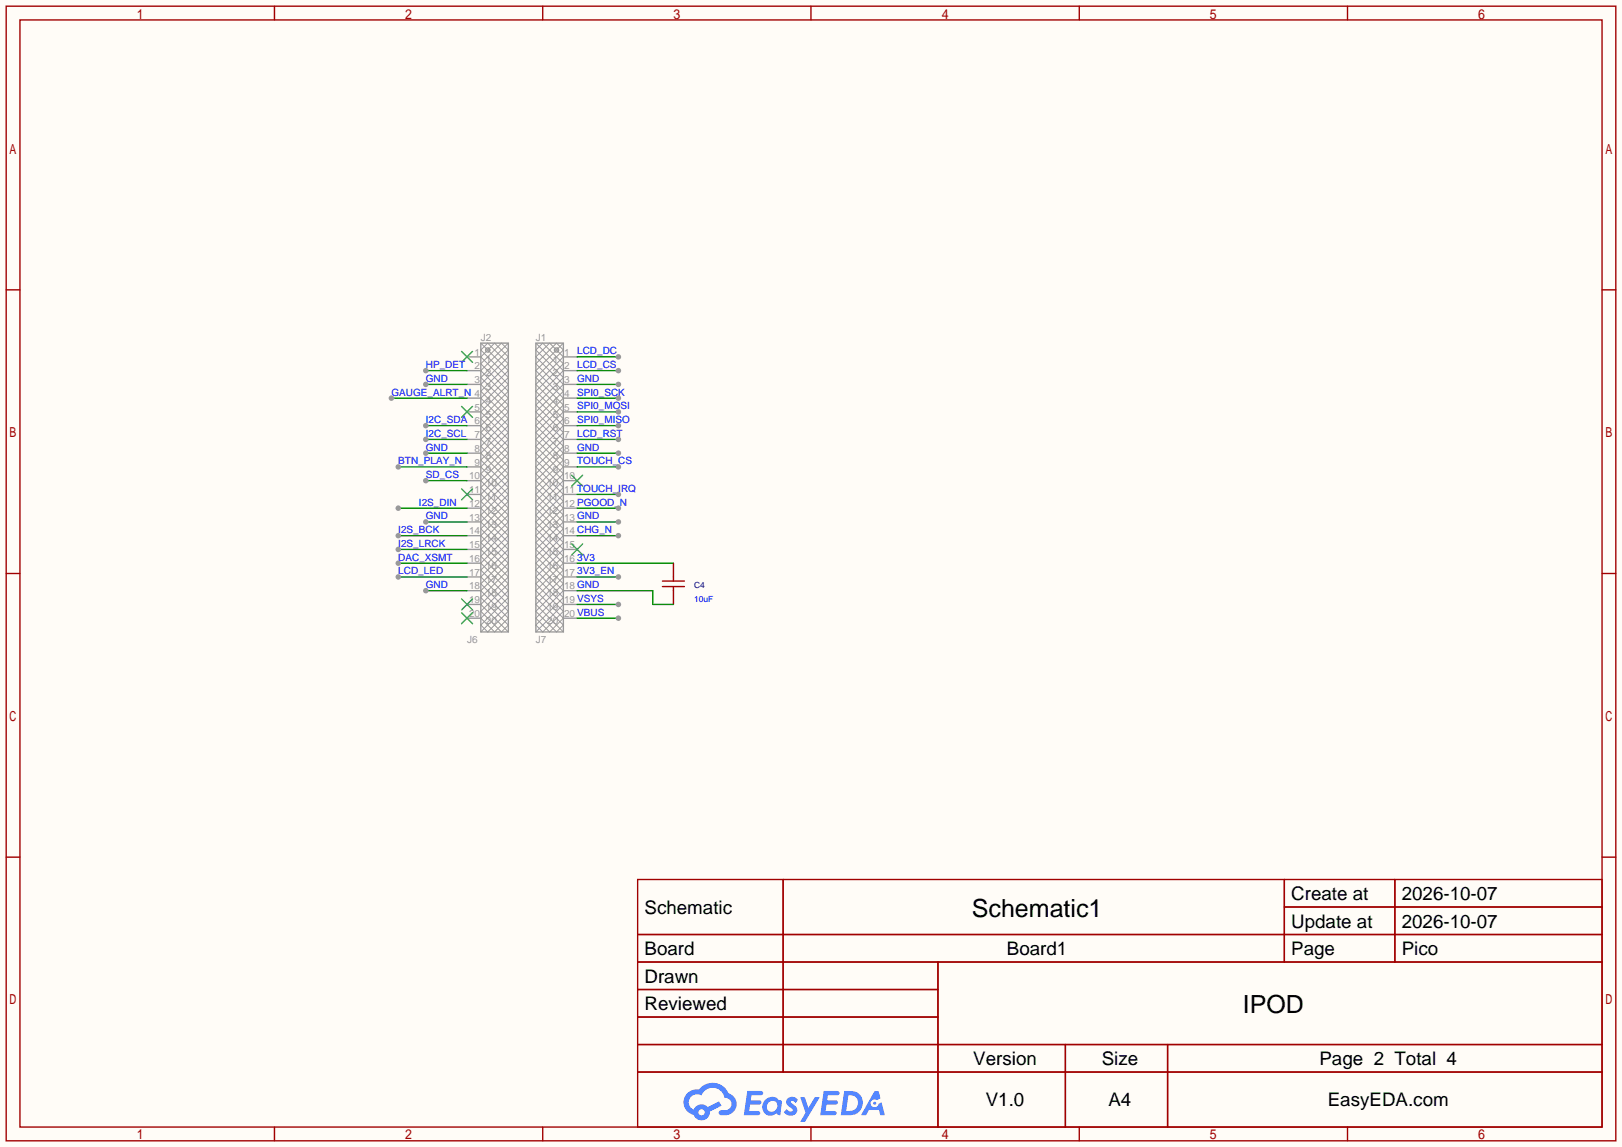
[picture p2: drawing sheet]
<svg xmlns="http://www.w3.org/2000/svg" width="299mm" height="212mm" viewBox="0 0 299 212" stroke-linecap="round" stroke-linejoin="round" font-family="sans-serif">
<path d="M0 0h299.5v211.8h-299.5z" fill="#fffcf7"/>
<g fill="none" stroke="#a10000" stroke-width=".25">
<path d="M1.1 1.1h297.2v209.6h-297.2zM3.7 3.7h292.1v204.5h-292.1zM50.7 1.1v2.6M100.2 1.1v2.6M149.7 1.1v2.6M199.3 1.1v2.6M248.8 1.1v2.6M1.1 53.5h2.6M295.8 53.5h2.5M1.1 105.9h2.6M295.8 105.9h2.5M1.1 158.3h2.6"/>
<path d="M295.8 158.3h2.5M117.7 162.4h178.1v45.8h-178.1zM117.7 172.6h178.1M117.7 177.7h178.1M144.6 162.4v35.6M173.2 177.7v30.5M237.1 162.4v15.3M237.1 167.5h58.7M257.5 162.4v15.3M117.7 182.8h55.5M117.7 192.9h178.1M117.7 187.8h55.5"/>
<path d="M117.7 198h178.1M196.7 192.9v15.3M215.6 192.9v15.3M50.7 208.2v2.5M100.2 208.2v2.5M149.7 208.2v2.5M199.3 208.2v2.5M248.8 208.2v2.5"/>
</g>
<g fill="#5487ff">
<path d="M145.5 202.8a1.3 1.3 0 0 1 1.8 .3l-.4 .6a.54 .54 0 0 0-.9-.2l.1 .2a1.58 1.58 0 0 1 1.1 1.6 1.43 1.43 0 0 1-2.5 .1l.5-.6a.64 .64 0 0 0 .5 .5 .64 .64 0 0 0 .7-.3l-.2-.2a1.6 1.6 0 0 1-1-1.6z"/>
<path d="M147.7 202.7h.9l.7 1.9 1.1-1.9h.9l-2.7 4.5h-.9l1-1.7z"/>
<path d="M138 201.5h1.6a1.31 1.31 0 0 1 1.2 .2 .4 .4 0 0 1-.3 .6h-1.8l-.1 .9h1.6a.4 .4 0 0 1 .4 .4 .4 .4 0 0 1-.4 .4h-1.7l-.2 1.2h.8a1.23 1.23 0 0 1 1.2 .2 .39 .39 0 0 1-.3 .6h-2.7z"/>
<path d="M152.1 201.5h1.6a1.32 1.32 0 0 1 1.3 .2 .39 .39 0 0 1-.4 .6h-1.7l-.2 .9h1.7a.4 .4 0 0 1 .3 .4 .4 .4 0 0 1-.4 .4h-1.7l-.2 1.2h.8a1.23 1.23 0 0 1 1.2 .2 .39 .39 0 0 1-.3 .6h-2.7z"/>
<path d="M161.5 201.5h.7l.4 1.3-.7 .4a.75 .75 0 0 0-1.1 .3 .75 .75 0 0 0 .5 1 .75 .75 0 0 0 .9-.6l.6-.3 .6 2.4h-.9l-.2-1h-1.9l-.5 1h-.9z"/>
<path d="M155.9 201.5l-.7 4.5h1.5a2.27 2.27 0 0 0 2.6-2.3 2.27 2.27 0 0 0-2.7-2.2zM156.6 202.3a1.5 1.5 0 0 1 1.8 1.5 1.5 1.5 0 0 1-1.9 1.4h-.3z"/>
<path d="M141.3 203.1a1.62 1.62 0 0 0-.4 2.1 1.62 1.62 0 0 0 2 .7l.4-.3 .3 .3 .5 .1 .3-2.5-.2-.3h-.4a1.58 1.58 0 0 0-2.5-.1zM141.9 203.6a.99 .99 0 0 1 1.6 .3 .99 .99 0 0 1-.9 1.4 .94 .94 0 0 1-1-.5 .94 .94 0 0 1 .3-1.2z"/>
<path d="M126.9 201.9a2.37 2.37 0 0 0 1.2 4 1.54 1.54 0 0 0 1.7 1 1.54 1.54 0 0 0 1.3-1.6l2.1-1.1-.5-.8-2 1.1a1.57 1.57 0 0 0-2.6 .4 1.5 1.5 0 0 1-.8-2.1 1.5 1.5 0 0 1 2.2-.5 2.23 2.23 0 0 1 2.3-1.4 2.23 2.23 0 0 1 2 1.8 1.16 1.16 0 0 1 1.2 1.1 1.16 1.16 0 0 1-1 1.3h-.7a.47 .47 0 0 0-.6 .3 .47 .47 0 0 0 .4 .6 2.23 2.23 0 0 0 2.3-.7 2.23 2.23 0 0 0 .4-2.3 2.16 2.16 0 0 0-1.3-1.1 3.2 3.2 0 0 0-5.4-.7l-1.2 .1zM129 205.4a.58 .58 0 0 1 1.1 0 .58 .58 0 0 1-1.1 0z"/>
<circle cx="161.5" cy="203.8" r=".28"/>
</g>
<path d="M88.8 64.6l5.1 5.1-5.1 5.1 5.1 5.1-5.1 5.1 5.1 5-5.1 5.1 5.1 5.1-5.1 5.1 5.1 5.1-5.1 5 1.2 1.3 3.9-3.8-5.1-5.1 5.1-5.1-5.1-5 5.1-5.1-5.1-5.1 5.1-5.1-5.1-5.1 5.1-5-5.1-5.1 3.8-3.8 1.3 1.2-5.1 5.1 5.1 5.1-5.1 5.1 5.1 5.1-5.1 5 5.1 5.1-5.1 5.1 5.1 5.1-5.1 5.1 5.1 5-1.3 1.3-3.8-3.8 5.1-5.1-5.1-5.1 5.1-5-5.1-5.1 5.1-5.1-5.1-5.1 5.1-5.1-5.1-5 5.1-5.1-3.9-3.8zM88.8 63.4l5.1 5.1-5.1 5 5.1 5.1-5.1 5.1 5.1 5.1-5.1 5.1 5.1 5-5.1 5.1 5.1 5.1-5.1 5.1 2.5 2.5 2.6-2.5-5.1-5.1 5.1-5.1-5.1-5.1 5.1-5-5.1-5.1 5.1-5.1-5.1-5.1 5.1-5.1-5.1-5 5.1-5.1M90.2 64.3l.2 .2M90.4 64.8l-.2 .2M98.9 63.4l5.1 5.1-5.1 5 5.1 5.1-5.1 5.1 5.1 5.1-5.1 5.1 5.1 5-5.1 5.1 5.1 5.1-5.1 5.1 2.6 2.5 2.5-2.5-5.1-5.1 5.1-5.1-5.1-5.1 5.1-5-5.1-5.1 5.1-5.1-5.1-5.1 5.1-5.1-5.1-5 5.1-5.1M100.2 63.4l-1.3 1.2 5.1 5.1-5.1 5.1 5.1 5.1-5.1 5.1 5.1 5-5.1 5.1 5.1 5.1-5.1 5.1 5.1 5.1-5.1 5 1.3 1.3 3.8-3.8-5.1-5.1 5.1-5.1-5.1-5 5.1-5.1-5.1-5.1 5.1-5.1-5.1-5.1 5.1-5-5.1-5.1 3.8-3.8 1.3 1.2-5.1 5.1 5.1 5.1-5.1 5.1 5.1 5.1-5.1 5 5.1 5.1-5.1 5.1 5.1 5.1-5.1 5.1 5.1 5-1.3 1.3-3.8-3.8 5.1-5.1-5.1-5.1 5.1-5-5.1-5.1 5.1-5.1-5.1-5.1 5.1-5.1-5.1-5 5.1-5.1zM102.9 64.3l.2 .2M103.1 64.8l-.2 .2M88.8 116.7l5.1-5.1-5.1-5 5.1-5.1-5.1-5.1 5.1-5.1-5.1-5.1 5.1-5-5.1-5.1 5.1-5.1-5.1-5.1 2.5-2.5 2.6 2.5-5.1 5.1 5.1 5.1-5.1 5.1 5.1 5-5.1 5.1 5.1 5.1-5.1 5.1 5.1 5.1-5.1 5 5.1 5.1M98.9 116.7l5.1-5.1-5.1-5 5.1-5.1-5.1-5.1 5.1-5.1-5.1-5.1 5.1-5-5.1-5.1 5.1-5.1-5.1-5.1 2.6-2.5 2.5 2.5-5.1 5.1 5.1 5.1-5.1 5.1 5.1 5-5.1 5.1 5.1 5.1-5.1 5.1 5.1 5.1-5.1 5 5.1 5.1" fill="none" stroke="#999" stroke-width=".18"/>
<g fill="none" stroke="#999" stroke-width=".25">
<path d="M86.2 65.9h2.6M86.2 68.5h2.6M86.2 71h2.6M86.2 73.5h2.6M86.2 76.1h2.6M86.2 78.6h2.6M88.8 63.4h5.1v53.3h-5.1zM98.9 63.4h5.1v53.3h-5.1zM104 65.9h2.6M104 68.5h2.6M104 71h2.6M104 73.5h2.6"/>
<path d="M104 76.1h2.6M104 78.6h2.6M86.2 81.2h2.6M86.2 83.7h2.6M86.2 86.2h2.6M86.2 88.8h2.6M86.2 91.3h2.6M86.2 93.9h2.6M86.2 96.4h2.6M86.2 98.9h2.6M104 81.2h2.6M104 83.7h2.6"/>
<path d="M104 86.2h2.6M104 88.8h2.6M104 91.3h2.6M104 93.9h2.6M104 96.4h2.6M104 98.9h2.6M86.2 101.5h2.6M86.2 104h2.6M86.2 106.6h2.6M86.2 109.1h2.6M86.2 111.6h2.6M86.2 114.2h2.6"/>
<path d="M104 101.5h2.6M104 104h2.6M104 106.6h2.6M104 109.1h2.6M104 111.6h2.6M104 114.2h2.6"/>
<circle cx="90" cy="64.6" r=".38"/>
<circle cx="102.7" cy="64.6" r=".38"/>
</g>
<g fill="none" stroke="#3c3" stroke-width=".25">
<path d="M85.2 64.9l2 2M85.2 75.1l2 2M87.2 64.9l-2 2M87.2 75.1l-2 2M85.2 90.3l2 2M87.2 90.3l-2 2M105.5 87.8l2.1 2M107.6 87.8l-2.1 2M85.2 110.6l2 2M85.2 113.2l2 2M87.2 110.6l-2 2M87.2 113.2l-2 2"/>
<path d="M105.5 100.5l2.1 2M107.6 100.5l-2.1 2"/>
</g>
<path d="M78.6 68.5h7.6" fill="none" stroke="#008700" stroke-width=".25"/>
<circle cx="78.6" cy="68.5" r=".51" fill="#999"/>
<path d="M78.6 71h7.6" fill="none" stroke="#008700" stroke-width=".25"/>
<circle cx="78.6" cy="71" r=".51" fill="#999"/>
<path d="M72.3 73.5h13.9" fill="none" stroke="#008700" stroke-width=".25"/>
<circle cx="72.3" cy="73.5" r=".51" fill="#999"/>
<path d="M78.6 78.6h7.6" fill="none" stroke="#008700" stroke-width=".25"/>
<circle cx="78.6" cy="78.6" r=".51" fill="#999"/>
<path d="M78.6 81.2h7.6" fill="none" stroke="#008700" stroke-width=".25"/>
<circle cx="78.6" cy="81.2" r=".51" fill="#999"/>
<path d="M78.6 83.7h7.6" fill="none" stroke="#008700" stroke-width=".25"/>
<circle cx="78.6" cy="83.7" r=".51" fill="#999"/>
<path d="M73.5 86.2h12.7" fill="none" stroke="#008700" stroke-width=".25"/>
<circle cx="73.5" cy="86.2" r=".51" fill="#999"/>
<path d="M78.6 88.8h7.6" fill="none" stroke="#008700" stroke-width=".25"/>
<circle cx="78.6" cy="88.8" r=".51" fill="#999"/>
<path d="M73.5 93.9h12.7" fill="none" stroke="#008700" stroke-width=".25"/>
<circle cx="73.5" cy="93.9" r=".51" fill="#999"/>
<path d="M78.6 96.4h7.6" fill="none" stroke="#008700" stroke-width=".25"/>
<circle cx="78.6" cy="96.4" r=".51" fill="#999"/>
<path d="M73.5 98.9h12.7" fill="none" stroke="#008700" stroke-width=".25"/>
<circle cx="73.5" cy="98.9" r=".51" fill="#999"/>
<path d="M73.5 101.5h12.7" fill="none" stroke="#008700" stroke-width=".25"/>
<circle cx="73.5" cy="101.5" r=".51" fill="#999"/>
<path d="M73.5 104h12.7" fill="none" stroke="#008700" stroke-width=".25"/>
<circle cx="73.5" cy="104" r=".51" fill="#999"/>
<path d="M73.5 106.6h12.7" fill="none" stroke="#008700" stroke-width=".25"/>
<circle cx="73.5" cy="106.6" r=".51" fill="#999"/>
<path d="M78.6 109.1h7.6" fill="none" stroke="#008700" stroke-width=".25"/>
<circle cx="78.6" cy="109.1" r=".51" fill="#999"/>
<path d="M106.6 65.9h7.6" fill="none" stroke="#008700" stroke-width=".25"/>
<circle cx="114.2" cy="65.9" r=".51" fill="#999"/>
<path d="M106.6 68.5h7.6" fill="none" stroke="#008700" stroke-width=".25"/>
<circle cx="114.2" cy="68.5" r=".51" fill="#999"/>
<path d="M106.6 71h7.6" fill="none" stroke="#008700" stroke-width=".25"/>
<circle cx="114.2" cy="71" r=".51" fill="#999"/>
<path d="M106.6 73.5h7.6" fill="none" stroke="#008700" stroke-width=".25"/>
<circle cx="114.2" cy="73.5" r=".51" fill="#999"/>
<path d="M106.6 76.1h7.6" fill="none" stroke="#008700" stroke-width=".25"/>
<circle cx="114.2" cy="76.1" r=".51" fill="#999"/>
<path d="M106.6 78.6h7.6" fill="none" stroke="#008700" stroke-width=".25"/>
<circle cx="114.2" cy="78.6" r=".51" fill="#999"/>
<path d="M106.6 81.2h7.6" fill="none" stroke="#008700" stroke-width=".25"/>
<circle cx="114.2" cy="81.2" r=".51" fill="#999"/>
<path d="M106.6 83.7h7.6" fill="none" stroke="#008700" stroke-width=".25"/>
<circle cx="114.2" cy="83.7" r=".51" fill="#999"/>
<path d="M106.6 86.2h7.6" fill="none" stroke="#008700" stroke-width=".25"/>
<circle cx="114.2" cy="86.2" r=".51" fill="#999"/>
<path d="M106.6 91.3h7.6" fill="none" stroke="#008700" stroke-width=".25"/>
<circle cx="114.2" cy="91.3" r=".51" fill="#999"/>
<path d="M106.6 93.9h7.6" fill="none" stroke="#008700" stroke-width=".25"/>
<circle cx="114.2" cy="93.9" r=".51" fill="#999"/>
<path d="M106.6 96.4h7.6" fill="none" stroke="#008700" stroke-width=".25"/>
<circle cx="114.2" cy="96.4" r=".51" fill="#999"/>
<path d="M106.6 98.9h7.6" fill="none" stroke="#008700" stroke-width=".25"/>
<circle cx="114.2" cy="98.9" r=".51" fill="#999"/>
<path d="M106.6 104h17.7M106.6 106.6h7.6" fill="none" stroke="#008700" stroke-width=".25"/>
<circle cx="114.2" cy="106.6" r=".51" fill="#999"/>
<path d="M106.6 111.6h7.6" fill="none" stroke="#008700" stroke-width=".25"/>
<circle cx="114.2" cy="111.6" r=".51" fill="#999"/>
<path d="M106.6 114.2h7.6" fill="none" stroke="#008700" stroke-width=".25"/>
<circle cx="114.2" cy="114.2" r=".51" fill="#999"/>
<path d="M122.3 108.3h4.1M122.3 107.3h4.1M124.3 106.6v.7M124.3 108.3v.8" fill="none" stroke="#a10000" stroke-width=".25"/>
<path d="M124.3 104v2.6M124.3 109.1v2.5" fill="none" stroke="#870000" stroke-width=".25"/>
<path d="M106.6 109.1h13.9v2.5h3.8" fill="none" stroke="#008700" stroke-width=".25"/>
<g font-size="4.6">
<text x="179.4" y="169.4">Schematic1</text>
<text x="229.5" y="187.1">IPOD</text>
</g>
<g font-size="3.5">
<text x="238.4" y="166.2">Create at</text>
<text x="258.8" y="166.2">2026-10-07</text>
<text x="119" y="168.8">Schematic</text>
<text x="238.4" y="171.3">Update at</text>
<text x="258.8" y="171.3">2026-10-07</text>
<text x="119" y="176.4">Board</text>
<text x="185.9" y="176.4">Board1</text>
<text x="238.4" y="176.4">Page</text>
<text x="258.8" y="176.4">Pico</text>
<text x="119" y="181.5">Drawn</text>
<text x="119" y="186.6">Reviewed</text>
<text x="179.7" y="196.7">Version</text>
<text x="203.4" y="196.7">Size</text>
<text x="243.6" y="196.7">Page 2 Total 4</text>
<text x="182" y="204.3">V1.0</text>
<text x="204.7" y="204.3">A4</text>
<text x="245.1" y="204.3">EasyEDA.com</text>
</g>
<g font-size="1.8" fill="#999">
<text x="87.6" y="65.7">1</text>
<text x="88.8" y="62.9">J2</text>
<text x="98.9" y="62.9">J1</text>
<text x="104.1" y="65.7">1</text>
<text x="87.6" y="68.2">2</text>
<text x="87.6" y="70.8">3</text>
<text x="89.7" y="67">1</text>
<text x="89.7" y="69.5">2</text>
<text x="102" y="67">1</text>
<text x="102" y="69.5">2</text>
<text x="104.1" y="68.2">2</text>
<text x="104.1" y="70.8">3</text>
<text x="87.6" y="75.8">5</text>
<text x="89.7" y="72">3</text>
<text x="89.7" y="74.6">4</text>
<text x="89.7" y="77.1">5</text>
<text x="102" y="72">3</text>
<text x="102" y="74.6">4</text>
<text x="102" y="77.1">5</text>
<text x="104.1" y="73.3">4</text>
<text x="104.1" y="75.8">5</text>
<text x="87.6" y="78.4">6</text>
<text x="87.6" y="80.9">7</text>
<text x="87.6" y="83.5">8</text>
<text x="89.7" y="79.7">6</text>
<text x="89.7" y="82.2">7</text>
<text x="102" y="79.7">6</text>
<text x="102" y="82.2">7</text>
<text x="104.1" y="78.4">6</text>
<text x="104.1" y="80.9">7</text>
<text x="104.1" y="83.5">8</text>
<text x="86.6" y="88.5">10</text>
<text x="87.6" y="86">9</text>
<text x="89.7" y="84.7">8</text>
<text x="89.7" y="87.3">9</text>
<text x="89.7" y="89.8">10</text>
<text x="101" y="89.8">10</text>
<text x="102" y="84.7">8</text>
<text x="102" y="87.3">9</text>
<text x="104.1" y="86">9</text>
<text x="104.1" y="88.5">10</text>
<text x="86.6" y="91.1">11</text>
<text x="86.6" y="93.6">12</text>
<text x="89.7" y="92.4">11</text>
<text x="89.7" y="94.9">12</text>
<text x="101" y="92.4">11</text>
<text x="101" y="94.9">12</text>
<text x="104.1" y="91.1">11 TOUCH_IRQ</text>
<text x="104.1" y="93.6">12 PGOOD_N</text>
<text x="86.6" y="96.2">13</text>
<text x="86.6" y="98.7">14</text>
<text x="86.6" y="101.2">15</text>
<text x="89.7" y="97.4">13</text>
<text x="89.7" y="100">14</text>
<text x="101" y="97.4">13</text>
<text x="101" y="100">14</text>
<text x="104.1" y="96.2">13 GND</text>
<text x="104.1" y="98.7">14 CHG_N</text>
<text x="104.1" y="101.2">15</text>
<text x="86.6" y="103.8">16</text>
<text x="86.6" y="106.3">17</text>
<text x="89.7" y="102.5">15</text>
<text x="89.7" y="105.1">16</text>
<text x="89.7" y="107.6">17</text>
<text x="101" y="102.5">15</text>
<text x="101" y="105.1">16</text>
<text x="101" y="107.6">17</text>
<text x="104.1" y="103.8">16</text>
<text x="104.1" y="106.3">17</text>
<text x="86.6" y="108.9">18</text>
<text x="86.6" y="111.4">19</text>
<text x="86.6" y="113.9">20</text>
<text x="89.7" y="110.1">18</text>
<text x="89.7" y="112.7">19</text>
<text x="101" y="110.1">18</text>
<text x="101" y="112.7">19</text>
<text x="104.1" y="108.9">18 GND</text>
<text x="104.1" y="111.4">19 VSYS</text>
<text x="104.1" y="113.9">20 VBUS</text>
<text x="86.2" y="118.8">J6</text>
<text x="89.7" y="115.2">20</text>
<text x="98.9" y="118.8">J7</text>
<text x="101" y="115.2">20</text>
</g>
<g font-size="1.8" fill="#00f">
<text x="106.6" y="65.5">LCD_DC</text>
<text x="78.6" y="68">HP_DET</text>
<text x="78.6" y="70.5">GND</text>
<text x="106.6" y="68">LCD_CS</text>
<text x="106.6" y="70.5">GND</text>
<text x="72.3" y="73.1">GAUGE_ALRT_N 4</text>
<text x="106.6" y="73.1">SPI0_SCK</text>
<text x="106.6" y="75.6">SPI0_MOSI</text>
<text x="78.6" y="78.2">I2C_SDA</text>
<text x="78.6" y="80.7">I2C_SCL</text>
<text x="78.6" y="83.2">GND</text>
<text x="106.6" y="78.2">SPI0_MISO</text>
<text x="106.6" y="80.7">LCD_RST</text>
<text x="106.6" y="83.2">GND</text>
<text x="73.5" y="85.8">BTN_PLAY_N</text>
<text x="78.6" y="88.3">SD_CS</text>
<text x="106.6" y="85.8">TOUCH_CS</text>
<text x="77.3" y="93.4">I2S_DIN</text>
<text x="78.6" y="95.9">GND</text>
<text x="73.5" y="98.5">I2S_BCK</text>
<text x="73.5" y="101">I2S_LRCK</text>
<text x="73.5" y="103.6">DAC_XSMT</text>
<text x="73.5" y="106.1">LCD_LED</text>
<text x="106.6" y="103.6">3V3</text>
<text x="106.6" y="106.1">3V3_EN</text>
<text x="78.6" y="108.6">GND</text>
</g>
<text font-size="1.6" fill="#00f" x="128.1" y="111.2">10uF</text>
<text font-size="1.6" fill="#000080" x="128.1" y="108.6">C4</text>
</svg>
